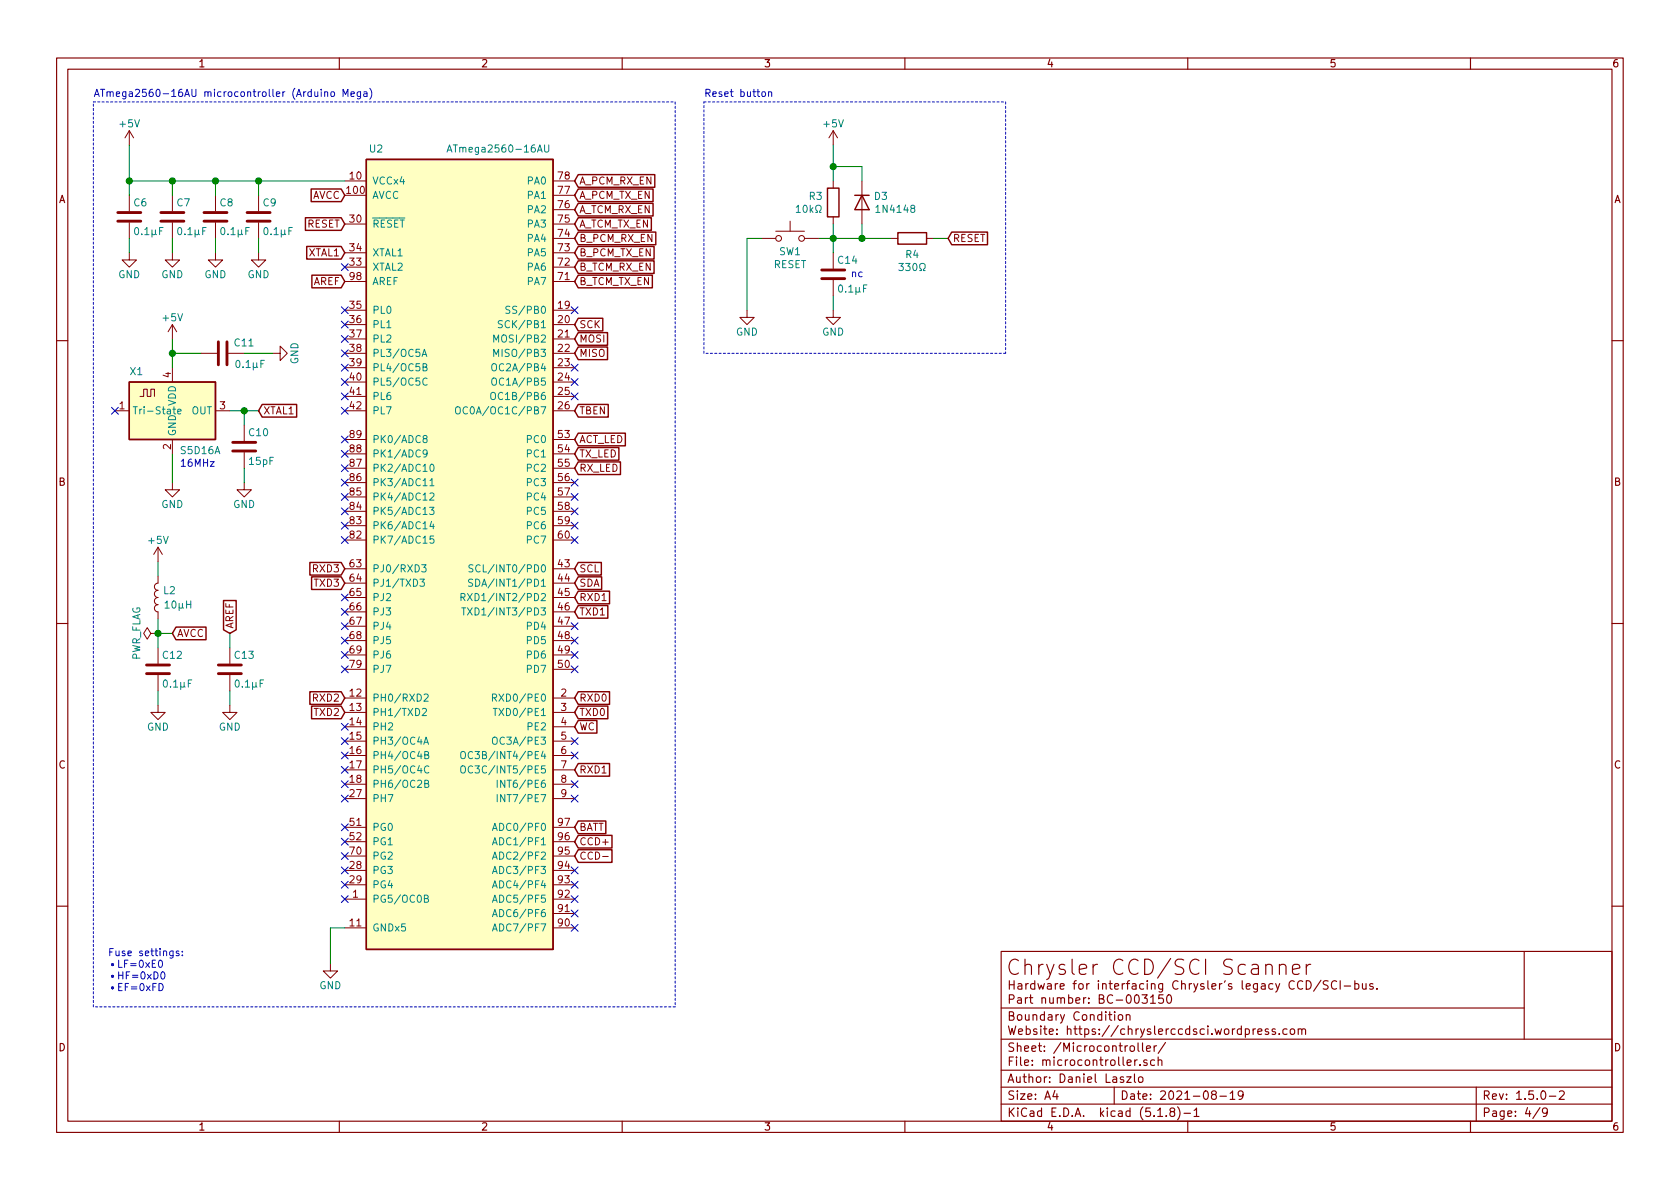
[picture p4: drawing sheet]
<svg xmlns="http://www.w3.org/2000/svg" width="297mm" height="210mm" viewBox="0 0 297 210" stroke-linecap="round" stroke-linejoin="round" font-family="sans-serif">
<g fill="none" stroke="#840000" stroke-width=".2">
<path d="M10 10.3h277v189.9h-277zM12 12.2h273v186.1h-273zM60 10.3v1.9M110 10.3v1.9M160 10.3v1.9M210 10.3v1.9M260 10.3v1.9M10 60.2h2M285 60.2h2M10 110.3h2M285 110.3h2M10 160.2h2"/>
<path d="M177 168.2h108v30.1h-108zM177 178.3h92.5M197.1 178.9v.2M197.1 179.4v1M197.8 179.5l.2-.1 .4 .1v.8l-.2 .1-.4-.1zM199.1 179.5h.1a.37 .37 0 0 1 .6 .1v.8M199.1 179.4v1M201.9 175.9h.9l-.4 .6 .4 .1v.7l-.2 .1-.7-.1M203.4 176.3l.5-.4v1.5M203.4 177.4h.9M205.6 175.9h-.7v.7l.2-.1h.5l.1 .3-.1 .5-.2 .1-.5-.1M206.4 176.1l.2-.2a.81 .81 0 0 1 .6 .6 .81 .81 0 0 1-.3 .8l-.1 .1a.79 .79 0 0 1-.4-1.3z"/>
<path d="M223.8 170.8a.66 .66 0 0 1 1.1 .1v1.4M226.2 170.8a.69 .69 0 0 1 1.2 .1v1.4M226.2 170.5v1.8M228.5 171.4l1.3-.2-.1-.5-.8-.2-.2 .2-.2 .2v1l.2 .3 .2 .1 .8-.1M231 173.4a.76 .76 0 0 1 .8 .8 .76 .76 0 0 1-.8 .7zM231 170.5v1.8M231.7 170.5a.69 .69 0 0 0-.7 .5M233.6 173.3l-1.3 2M234.8 173.5l-.5-.1-.3 .3v.3l.7 .4v.4a.62 .62 0 0 1-.7 0M236.3 173.6a.59 .59 0 0 0-.7 0 .59 .59 0 0 0-.2 .7 .56 .56 0 0 0 .3 .6 .56 .56 0 0 0 .6-.1M237 173.4v1.5M237.7 174.4h1.1"/>
<path d="M239.5 174l.5-.1 .3 .3-.1 .6-.2 .1-.5-.1M239.5 173.4v1.5M240.9 173.9l.1 .9 .3 .1 .2-.1M241.5 173.9v1M242.7 174a.37 .37 0 0 0-.5 .1v.3l.5 .1 .1 .1-.2 .3-.4-.1M243.5 174.8v.1M269.5 168.2v15.6M285 160.2h2M60 198.3v1.9M110 198.3v1.9M160 198.3v1.9M177 195.2h108"/>
<path d="M177 192.2h108M177 189.2h108M177 183.8h108M186.5 192.8l-.3 1.1h.9M186.9 193.4v1M197 192.2v3M198.7 190.5a.37 .37 0 0 0-.6 .1v.2l.6 .2v.1l-.2 .3-.4-.1M199.2 190.4h.8l-.8 1h.8M199.8 185.1l.3-.2 .4 .2v.7l-.2 .1-.5-.1zM200.6 189.9v1.3l.2 .2M200.6 187.4v1M201.1 187.4l-.5 .3"/>
<path d="M201.2 184.4v1.3l.2 .2M201.3 190.5l.3-.1 .4 .1v.8l-.2 .1-.5-.1zM201.6 188.3v.1M202 184.4v1.3l.2 .2M202.7 185.4l.7-.1v-.3l-.5-.1-.2 .2 .1 .7h.6M202.8 187.5a.37 .37 0 0 0-.6 .1l.1 .3 .5 .1v.1l-.2 .3-.4-.1M204.1 184.9v1M204.1 187.5l-.4-.1-.3 .3 .1 .6 .2 .1 .4-.1M204.5 184.9l-.4 .3M204.7 196.4l.4-.5v1.5M204.7 197.4h.9M204.8 187.5h.1a.37 .37 0 0 1 .5 .1v.8"/>
<path d="M204.8 186.9v1.5M206.1 184.3l-1.3 2M206.2 197.3v.1M207.1 196.6l-.2-.3 .1-.3a.48 .48 0 0 1 .6 .1v.4a.52 .52 0 0 0-.7 .2 .52 .52 0 0 0 .1 .7h.4l.2-.1 .1-.4-.3-.3M208.2 195.7a1.71 1.71 0 0 1 0 2.3M209.3 196.9h1.2M210 198.3v1.9M211.1 196.4l.5-.5v1.5M211.1 197.4h.9M214.5 193.5l-.3-.2 .1-.2a.48 .48 0 0 1 .6-.1l.2 .2-.2 .3-.5 .1a.48 .48 0 0 0-.1 .7l.2 .1 .5-.1 .1-.5-.3-.3M215.7 193.8h1.1M217.5 193.3l.4-.4v1.5"/>
<path d="M217.5 194.4h.8M219.8 193.5l-.3 .3h-.3l-.3-.3v-.3l.2-.2 .4-.1 .2 .2a1.13 1.13 0 0 1-.2 1.2l-.4 .1M221.6 181.9v1M222 181.9l-.4 .2v.1M222.4 182.4l.7-.1v-.3l-.5-.1-.2 .2 .1 .7h.6M224.3 182l-.4-.1-.2 .2 .1 .3 .5 .1v.3h-.6M225.5 182l-.4-.1-.2 .2 .1 .3 .5 .1v.3h-.6M226.2 182.8v.1M227.6 182l-.5-.1-.3 .3 .1 .6 .2 .1 .5-.1M228.2 182.1l.2-.2 .4 .2v.7l-.2 .1-.4-.1zM229.5 182.1l.3-.2 .3 .1 .1 .9M229.5 181.9v1"/>
<path d="M230.2 182.1a.36 .36 0 0 1 .3-.2 .36 .36 0 0 1 .3 .2v.8M260 198.3v1.9M261 192.2v6.1M272.3 195.9l-1.3 1.9M273.6 196.6l-.3 .3h-.3l-.3-.3v-.4l.2-.2 .4-.1 .2 .2a1.19 1.19 0 0 1-.2 1.3h-.4M273.9 193.8h1.2M275.7 193.1l.2-.2h.4l.3 .4-1 1.1h1"/>
</g>
<g fill="none" stroke="#840000" stroke-width=".18">
<path d="M22.9 23.1l-.8 1.3M22.9 23.1v2.5M22.9 34.5v2.8M22.9 39.4v2.8M22.9 23.1l.7 1.3M30.5 34.5v2.8M30.5 39.4v2.8M38.1 34.5v2.8M38.1 39.4v2.8M45.7 34.5v2.8M45.7 39.4v2.8M61 32h3.8"/>
<path d="M61 34.5h3.8M61 39.6h3.8M97.8 32h3.8M97.8 34.5h3.8M97.8 39.6h3.8M97.8 37.1h3.8M139.7 39.1v1.8M147.3 23.1l-.7 1.3M147.3 23.1v2.5M147.3 32v1.3M147.3 38.3v1.3M147.3 23.1l.8 1.3"/>
<path d="M152.4 32v7.6M22.9 44.7v1.3h1.2l-1.2 1.2-1.3-1.2h1.3M30.5 44.7v1.3h1.2l-1.2 1.2-1.3-1.2h1.3M30.5 57.4l-.8 1.3M30.5 57.4v2.5M30.5 57.4l.7 1.3M38.1 44.7v1.3h1.3l-1.3 1.2-1.3-1.2h1.3M45.7 44.7v1.3h1.3l-1.3 1.2-1.3-1.2h1.3M61 54.9h3.8M61 57.4h3.8M61 59.9h3.8M61 47.2h3.8"/>
<path d="M61 44.7h3.8M61 49.8h3.8M97.8 42.2h3.8M97.8 54.9h3.8M97.8 57.4h3.8M97.8 59.9h3.8M97.8 47.2h3.8M97.8 44.7h3.8M97.8 49.8h3.8M132.1 54.9v1.2h1.2l-1.2 1.3-1.3-1.3h1.3M134.6 42.2h2.6M137.2 40.9h5"/>
<path d="M142.2 42.2h2.6M147.3 54.9v1.2h1.3l-1.3 1.3-1.3-1.3h1.3M147.3 44.7v2.8M147.3 49.5v2.8M157.5 42.2h1.2M163.8 42.2h1.3M20.3 72.6h2.6M24.8 70.1h.6v-1.3h.6v1.3h.7v-1.3h.6v1.3M30.5 65v2.6M30.5 77.7v2.6M35.6 62.5h2.8M38.1 72.6h2.5"/>
<path d="M40.4 62.5h2.8M43.2 75.2v2.8M48.3 62.5h1.2v-1.3l1.3 1.3-1.3 1.2v-1.2M61 62.5h3.8M61 65h3.8M61 67.6h3.8M61 70.1h3.8M61 72.6h3.8M61 77.7h3.8M97.8 62.5h3.8M97.8 65h3.8M97.8 67.6h3.8"/>
<path d="M97.8 70.1h3.8M97.8 72.6h3.8M97.8 77.7h3.8M27.9 96.8l-.7 1.2M27.9 96.8v2.5M27.9 96.8l.8 1.2M30.5 85.3v1.3h1.2l-1.2 1.3-1.3-1.3h1.3M43.2 85.3v1.3h1.2l-1.2 1.3-1.3-1.3h1.3M43.2 80v2.8M61 80.3h3.8M61 82.8h3.8M61 85.3h3.8"/>
<path d="M61 87.9h3.8M61 90.4h3.8M61 93h3.8M61 95.5h3.8M97.8 80.3h3.8M97.8 82.8h3.8M97.8 85.3h3.8M97.8 87.9h3.8M97.8 90.4h3.8M97.8 93h3.8M97.8 95.5h3.8M26.7 112l-.7-1-.6 1 .6 1 .7-1h1.2"/>
<path d="M27.9 101.8v1.3a.63 .63 0 0 0-.6 .7 .63 .63 0 0 0 .6 .6 .63 .63 0 0 0-.6 .6 .63 .63 0 0 0 .6 .7 .63 .63 0 0 0-.6 .6 .63 .63 0 0 0 .6 .6 .63 .63 0 0 0-.6 .7 .63 .63 0 0 0 .6 .6v1.3M27.9 112h.1M27.9 114.5v2.8M27.9 119.4v2.8M40.6 114.5v2.8M40.6 119.4v2.8M61 100.6h3.8M61 103.1h3.8M61 105.7h3.8M61 108.2h3.8M61 110.7h3.8M61 113.3h3.8"/>
<path d="M61 115.8h3.8M61 118.4h3.8M97.8 100.6h3.8M97.8 103.1h3.8M97.8 105.7h3.8M97.8 108.2h3.8M97.8 110.7h3.8M97.8 113.3h3.8M97.8 115.8h3.8M97.8 118.4h3.8M27.9 124.7v1.3h1.3l-1.3 1.2-1.2-1.2h1.2M40.6 124.7v1.3h1.3l-1.3 1.2-1.2-1.2h1.2"/>
<path d="M61 123.4h3.8M61 126h3.8M61 128.5h3.8M61 131.1h3.8M61 133.6h3.8M61 136.1h3.8M61 138.7h3.8M97.8 123.4h3.8M97.8 126h3.8M97.8 128.5h3.8M97.8 131.1h3.8M97.8 133.6h3.8"/>
<path d="M97.8 136.1h3.8M97.8 138.7h3.8M61 159h3.8M61 141.2h3.8M61 153.9h3.8M61 156.5h3.8M61 146.3h3.8M61 148.8h3.8M61 151.4h3.8M97.8 159h3.8M97.8 141.2h3.8M97.8 153.9h3.8"/>
<path d="M97.8 156.5h3.8M97.8 146.3h3.8M97.8 148.8h3.8M97.8 151.4h3.8M106.6 151.5h.9M58.4 170.4v1.3h1.3l-1.3 1.3-1.3-1.3h1.3M61 164.1h3.8M97.8 164.1h3.8M97.8 161.5h3.8"/>
<circle cx="137.7" cy="42.2" r=".51"/>
<circle cx="141.7" cy="42.2" r=".51"/>
</g>
<g fill="none" stroke="#840000" stroke-width=".25">
<path d="M54 38.5h6.3l.7 1.1-.7 1.1h-6.3zM55 33.4h5.3l.7 1.1-.7 1.2h-5.3zM64.8 28.2h33v139.7h-33zM102.2 38.5h13v2.2h-13l-.6-1.1zM102.2 36h13.3v2.2h-13.3l-.6-1.1zM102.2 33.4h13.3v2.3h-13.3l-.6-1.2zM102.2 30.9h13.6v2.2h-13.6l-.6-1.1zM146.3 33.3h2v5h-2zM151.1 34.5h2.6M152.4 34.5l1.3 2.6h-2.6zM54.2 43.6h6.1l.7 1.1-.7 1.1h-6.1zM55.1 48.7h5.2l.7 1.1-.7 1.1h-5.2z"/>
<path d="M102.2 43.6h13.4v2.2h-13.4l-.6-1.1zM102.2 41h13.8v2.3h-13.8l-.6-1.1zM102.2 46.1h13.4v2.3h-13.4l-.6-1.2zM102.2 48.7h13.1v2.2h-13.1l-.6-1.1zM102.2 56.3h4.4v2.2h-4.4l-.6-1.1zM102.2 58.8h5.2v2.3h-5.2l-.6-1.2zM158.7 41.1h5.1v2.1h-5.1zM168.3 41h6.3v2.3h-6.3l-.7-1.1zM22.9 67.6h15.2v10.1h-15.2zM46.4 71.5h6.1v2.3h-6.1l-.7-1.2zM102.2 61.4h5.2v2.2h-5.2l-.6-1.1zM102.2 76.6h8.4v2.2h-8.4l-.6-1.1z"/>
<path d="M102.2 79.1h7.2v2.3h-7.2l-.6-1.1zM102.2 71.5h5.3v2.3h-5.3l-.6-1.2zM54.8 99.5h5.5l.7 1.1-.7 1.1h-5.5zM102.2 99.5h4.1v2.2h-4.1l-.6-1.1zM102.2 81.7h7.5v2.2h-7.5l-.6-1.1zM31.1 110.9h5.3v2.2h-5.3l-.6-1.1zM39.5 106.2h2.3v5.2l-1.2 .6-1.1-.6zM55.1 102h5.2l.7 1.1-.7 1.1h-5.2zM102.2 107.1h5.3v2.2h-5.3l-.6-1.1zM102.2 104.5h5.6v2.3h-5.6l-.6-1.1zM102.2 102h4.2v2.2h-4.2l-.6-1.1zM54.8 122.3h5.5l.7 1.1-.7 1.2h-5.5z"/>
<path d="M55.1 124.9h5.2l.7 1.1-.7 1.1h-5.2zM102.2 124.9h5.3v2.2h-5.3l-.6-1.1zM102.2 122.3h5.6v2.3h-5.6l-.6-1.2zM102.2 127.4h3.3v2.2h-3.3l-.6-1.1zM102.2 135h5.6v2.3h-5.6l-.6-1.2zM102.2 145.2h4.9v2.2h-4.9l-.6-1.1zM102.2 147.7h6v2.3h-6l-.6-1.2zM102.2 150.3h6v2.2h-6l-.6-1.1z"/>
</g>
<g fill="none" stroke="#008484" stroke-width=".18">
<path d="M79 26.9l.5-1.3 .4 1.3M79.2 26.5h.6M96.3 25.6v1.1l.2 .2 .4-.1 .1-.1v-1.1M140.8 36.6l.3-.3v1.3M140.8 37.6h.7M144.2 37.6h.3v-.3a.55 .55 0 0 1-.2-.8 .55 .55 0 0 1 .8 0l.1 .1a.55 .55 0 0 1-.3 .7v.3h.3M23.9 40.4l.2-.2a.69 .69 0 0 1 .4 .7 .69 .69 0 0 1-.4 .6l-.2-.2-.1-.3zM28.8 40.2h-.6v1.3M31.6 40.3l.1-.1a.69 .69 0 0 1 .4 .7 .69 .69 0 0 1-.4 .6 .83 .83 0 0 1-.1-1.2zM36.4 40.2h-.6v1.3M39.2 40.3l.1-.1a.69 .69 0 0 1 .5 .7 .69 .69 0 0 1-.5 .6 .83 .83 0 0 1-.1-1.2zM44.1 40.2h-.6v1.3"/>
<path d="M46.8 40.4l.2-.2a.69 .69 0 0 1 .4 .7 .69 .69 0 0 1-.4 .6l-.3-.2v-.3zM51.7 40.2h-.6v1.3M88.8 56.8l-.5-.1-.2 .2 .1 .3 .6 .3v.3l-.2 .2-.5-.1M90.1 54.2l-.4-.1-.2 .2v.3l.5 .3 .1 .3-.2 .2h-.5M148.4 50.5l.2-.1a.69 .69 0 0 1 .4 .6 .69 .69 0 0 1-.4 .7l-.3-.3v-.2zM153.3 50.4h-.6v1.3M158.9 46.6h.8l-.4 .5 .3 .1 .1 .4-.2 .2-.6-.1M162.6 47.8h.3v-.2a.54 .54 0 0 1-.3-.7 .54 .54 0 0 1 .8-.2 .59 .59 0 0 1-.1 .9v.2h.3M30.8 71.9v1.1l.3 .2M31.4 72.8l.6-.1v-.3h-.4l-.2 .1 .1 .6h.5M41.9 63.8l.1-.1a.69 .69 0 0 1 .4 .7 .69 .69 0 0 1-.4 .6 .83 .83 0 0 1-.1-1.2zM46.7 63.7h-.6v1.3"/>
<path d="M74.6 63l.4-1.2 .5 1.2M74.8 62.7h.5M74.8 64.9h.5l.2-.2-.1-.3-.6-.1v1.3h.5l.2-.1v-.4l-.3-.2M75 77.6l-.1-.2v-.3l.1-.1 .4 .1 .1 .3-.6 .2-.1 .2v.2l.2 .3 .4-.1 .1-.2v-.3l-.2-.1M75.5 67a.5 .5 0 0 0-.6 0 .5 .5 0 0 0-.1 .6 .45 .45 0 0 0 .2 .5 .45 .45 0 0 0 .5-.1M80.6 72.1a.45 .45 0 0 1 .7 0 .88 .88 0 0 1-.2 1.1l-.4-.1a1.07 1.07 0 0 1-.1-1zM82.7 72.1a.6 .6 0 0 0-.9 .4 .6 .6 0 0 0 .6 .7l.3-.1M86.8 69.6a.45 .45 0 0 1 .8 0 .88 .88 0 0 1-.3 1.1l-.4-.1a1.07 1.07 0 0 1-.1-1zM87 64.5l.2-.2a.44 .44 0 0 1 .6 .4l-.1 .7-.2 .2-.4-.1a1 1 0 0 1-.1-1zM87 67l.2-.2a.44 .44 0 0 1 .6 .5l-.1 .6-.2 .2h-.4a1 1 0 0 1-.1-1.1zM87.3 60.5v-1.3l.4 .9 .5-.9v1.3M87.3 63v-1.2l.4 .9 .5-.9v1.2"/>
<path d="M74.5 99.9h.8l-.4 .4 .4 .2-.1 .6h-.4l-.3-.1M75.5 80.1l-.2 .2h-.3l-.2-.2 .1-.4 .1-.2h.3l.2 .3a.97 .97 0 0 1-.2 1h-.4M75.9 89.7h.8l-.4 .5 .4 .1v.6l-.2 .1-.6-.1M76 87.3l.5-.1 .2 .3v.2l-.8 .7h.8M76 85l.4-.4v1.3M76 85.9h.7M76.1 82.2l.2-.1a.67 .67 0 0 1 .5 .6 .67 .67 0 0 1-.5 .7l-.2-.2-.1-.3zM76.3 92.2l-.3 .9h.8M76.6 92.7v.8M76.7 94.8h-.6l-.1 .6 .2-.1 .5 .1v.5l-.2 .2-.5-.2M83.6 99.9h-.5l-.1 .1v.4l.6 .3v.2l-.2 .2h-.5M84.9 100a.6 .6 0 0 0-.8 .4 .6 .6 0 0 0 .6 .7l.2-.1"/>
<path d="M29.2 106.6l.3-.3v1.2M29.2 107.5h.7M33 106.9h.7M33.7 106.3v1.2M74.2 102.4h.8l-.4 .5 .4 .1-.1 .6-.5 .1-.2-.1M81.5 105.6h.6l.1-.5-.2-.2h-.5v1.3M81.6 107.5h.7M81.8 105.6l.4 .6M82 107.5v1.3M82.7 104.9l.8 1.3M82.7 107.5l.8 1.3M83.5 104.9l-.8 1.3"/>
<path d="M83.5 107.5l-.8 1.3M83.6 102.5l-.5-.1-.2 .1-.1 .3 .2 .2 .4 .1 .2 .3-.3 .3-.5-.1M84.1 102.4a.64 .64 0 0 1 .7 .6 .64 .64 0 0 1-.7 .7zM29 120.4l.2-.2a.69 .69 0 0 1 .4 .7 .69 .69 0 0 1-.4 .6l-.3-.2v-.3zM33.9 120.2h-.6v1.3M41.7 120.4l.2-.2a.69 .69 0 0 1 .4 .7 .69 .69 0 0 1-.4 .6l-.3-.2v-.3zM46.6 120.2h-.6v1.3M74.7 125.4l.5-.1 .2 .3-.8 .9h.8M74.9 131.6l.4-1.3 .5 1.3M75 122.9l.5-.2 .2 .4-.8 .9h.8M75 131.3h.6M75.1 133.5l.5-.1 .2-.2-.1-.2-.6-.1v1.3h.5l.2-.2v-.3l-.3-.2"/>
<path d="M75.1 138.6l.5-.1 .2-.2-.1-.2-.6-.1v1.2h.5l.2-.1v-.3l-.3-.2M75.8 135.6a.6 .6 0 0 0-.8 .4 .6 .6 0 0 0 .6 .7l.2-.1M81.5 133.1l.2-.2a.45 .45 0 0 1 .6 .4v.4l-.2 .4h-.5a1.07 1.07 0 0 1-.1-1zM81.5 135.6l.2-.2a.45 .45 0 0 1 .6 .5v.4l-.2 .3h-.5a1.07 1.07 0 0 1-.1-1zM83.6 133a.6 .6 0 0 0-.9 .4 .6 .6 0 0 0 .6 .8l.3-.2M83.6 135.6a.6 .6 0 0 0-.9 .4 .6 .6 0 0 0 .6 .7l.3-.1M87.1 123.4l.6-.1 .1-.1-.1-.3-.1-.2h-.5v1.3M87.1 130.5a.45 .45 0 0 1 .8 0 .88 .88 0 0 1-.3 1.1h-.4a1.07 1.07 0 0 1-.1-1.1zM87.2 125.3h.7M87.4 123.4l.4 .6M87.6 125.3v1.2M87.9 138v1.2"/>
<path d="M89.3 138v1.2l-.8-1.2v1.2M75 158.9l.6-.1 .1-.2-.1-.2-.6-.1v1.3h.5l.2-.2 .1-.3-.3-.2M87.1 159.6l.4-1.3 .4 1.3M87.1 157l.4-1.3 .4 1.3M87.1 154.5l.4-1.3 .4 1.3M87.1 151.9l.4-1.2 .4 1.2M87.1 149.4l.4-1.3 .4 1.3M87.1 146.9l.4-1.3 .4 1.3M87.2 159.2h.6M87.2 156.7h.6M87.2 154.1h.6M87.2 151.6h.6"/>
<path d="M87.2 149h.6M87.2 146.5h.6M87.9 140.5v1.3M89.3 140.5v1.3l-.8-1.3v1.3M87.1 164.6l.4-1.2 .4 1.2M87.1 162.1l.4-1.3 .4 1.3M87.2 164.3h.6M87.2 161.7h.6"/>
</g>
<g fill="none" stroke="#840000" stroke-width=".51">
<path d="M20.8 39.1h4.1M20.8 37.6h4.1M28.4 39.1h4.1M28.4 37.6h4.1M36.1 39.1h4M36.1 37.6h4M43.7 39.1h4.1M43.7 37.6h4.1M145.3 49.3h4.1M145.3 47.7h4.1M38.6 60.4v4.1M40.1 60.4v4.1"/>
<path d="M41.1 79.8h4.1M41.1 78.2h4.1M25.9 119.1h4.1M25.9 117.6h4.1M38.6 119.1h4.1M38.6 117.6h4.1"/>
</g>
<g fill="#ffffc2" stroke="#ffffc2" stroke-width=".18">
<path d="M64.8 28.2h33v139.7h-33z"/>
<path d="M22.9 67.6h15.2v10.1h-15.2z"/>
</g>
<path d="M16.5 18h102.9M119.4 18v160M124.5 18h53.3M177.8 18v44.5M124.5 62.5v-44.5M177.8 62.5h-53.3M16.5 178v-160M119.4 178h-102.9" fill="none" stroke="#0000c2" stroke-width=".18" stroke-dasharray=".4 .4"/>
<g fill="none" stroke="#008400" stroke-width=".18">
<path d="M22.9 32h38.1M22.9 25.6v8.9M30.5 32v2.5M38.1 32v2.5M45.7 32v2.5M147.3 25.6v6.4M147.3 39.6v5.1M147.3 29.5h5.1v2.5M152.4 39.6v2.6M22.9 42.2v2.5M30.5 42.2v2.5M30.5 59.9v5.1"/>
<path d="M38.1 42.2v2.5M45.7 42.2v2.5M134.6 42.2h-2.5v12.7M144.8 42.2h12.7M147.3 52.3v2.6M165.1 42.2h2.5M30.5 62.5h5.1M40.6 72.6h5.1M43.2 62.5h5.1M43.2 72.6v2.6M27.9 99.3v2.5M30.5 80.3v5"/>
<path d="M43.2 82.8v2.5M27.9 109.5v5M27.9 112h2.6M40.6 112v2.5M27.9 122.2v2.5M40.6 122.2v2.5M61 164.1h-2.6v6.3"/>
</g>
<g fill="none" stroke="#0000c2" stroke-width=".18">
<path d="M57.4 16.4l.2-.2 .3 .1v.8M58.6 16.3l.3-.1 .3 .3-.2 .5-.3 .1-.2-.2zM60.7 17.1v-1.3l.4 .9 .4-.9v1.3M62.1 16.6l.6-.1-.1-.2-.4-.1-.1 .2v.6h.5M63.8 16.2v1l-.3 .3-.3-.1M63.8 16.3l-.4-.1-.3 .3 .2 .5h.5M64.3 16.3h.5l.1 .8M64.9 16.5l-.4 .1-.2 .2v.2h.6M65.4 15.6a1.47 1.47 0 0 1 0 1.9M134.8 16.3l.3-.1 .3 .3-.2 .5-.3 .1-.2-.2zM135.9 16.4l.2-.2 .3 .1v.8M135.9 16.2v.9"/>
<path d="M26.9 170.4h.4M27 174.5h.5M27.2 171.9a.64 .64 0 0 1 .7 .6 .64 .64 0 0 1-.7 .6zM27.5 169.8h-.6v1.3h.6M27.6 173.9h-.6v1.3M28.1 169.9l.2-.1a.67 .67 0 0 1 .4 .6 .67 .67 0 0 1-.4 .7l-.2-.2-.1-.3zM28.1 173.9a.64 .64 0 0 1 .8 .6 .64 .64 0 0 1-.8 .7zM28.5 172l.2-.1a.67 .67 0 0 1 .5 .6 .67 .67 0 0 1-.5 .6l-.3-.5zM30.6 168.2v1.1l-.2 .1h-.4M30.6 168.2h-.3l-.3 .2 .1 .6h.5M31.6 168.2h-.3l-.2 .1 .1 .2 .4 .2v.3h-.5M32.2 168.9v.1"/>
<path d="M32.2 168.2v.1"/>
</g>
<g fill="#008400" stroke="#008400" stroke-width=".25">
<circle cx="27.9" cy="112" r=".51"/>
<circle cx="30.5" cy="62.5" r=".51"/>
<circle cx="147.3" cy="29.5" r=".51"/>
<circle cx="45.7" cy="32" r=".51"/>
<circle cx="43.2" cy="72.6" r=".51"/>
<circle cx="38.1" cy="32" r=".51"/>
<circle cx="147.3" cy="42.2" r=".51"/>
<circle cx="22.9" cy="32" r=".51"/>
<circle cx="152.4" cy="42.2" r=".51"/>
<circle cx="30.5" cy="32" r=".51"/>
</g>
<g fill="none" stroke="#000084" stroke-width=".18">
<path d="M60.4 59.3l1.2 1.2M60.4 56.8l1.2 1.2M60.4 54.2l1.2 1.3M60.4 46.6l1.2 1.2M61.6 59.3l-1.2 1.2M61.6 56.8l-1.2 1.2M61.6 54.2l-1.2 1.3M61.6 46.6l-1.2 1.2M101 54.2l1.2 1.3M102.2 54.2l-1.2 1.3M19.7 72l1.2 1.2M20.9 72l-1.2 1.2"/>
<path d="M60.4 69.5l1.2 1.2M60.4 79.6l1.2 1.3M60.4 77.1l1.2 1.2M60.4 72l1.2 1.2M60.4 66.9l1.2 1.3M60.4 64.4l1.2 1.2M60.4 61.9l1.2 1.2M61.6 69.5l-1.2 1.2M61.6 79.6l-1.2 1.3M61.6 77.1l-1.2 1.2M61.6 72l-1.2 1.2M61.6 66.9l-1.2 1.3"/>
<path d="M61.6 64.4l-1.2 1.2M61.6 61.9l-1.2 1.2M101 69.5l1.2 1.2M101 66.9l1.2 1.3M101 64.4l1.2 1.2M102.2 69.5l-1.2 1.2M102.2 66.9l-1.2 1.3M102.2 64.4l-1.2 1.2M60.4 82.2l1.2 1.2M60.4 94.9l1.2 1.2M60.4 92.3l1.2 1.3M60.4 89.8l1.2 1.2"/>
<path d="M60.4 87.3l1.2 1.2M60.4 84.7l1.2 1.2M61.6 94.9l-1.2 1.2M61.6 82.2l-1.2 1.2M61.6 92.3l-1.2 1.3M61.6 89.8l-1.2 1.2M61.6 87.3l-1.2 1.2M61.6 84.7l-1.2 1.2M101 92.3l1.2 1.3M101 89.8l1.2 1.2M101 87.3l1.2 1.2M101 84.7l1.2 1.2"/>
<path d="M101 94.9l1.2 1.2M102.2 92.3l-1.2 1.3M102.2 89.8l-1.2 1.2M102.2 87.3l-1.2 1.2M102.2 84.7l-1.2 1.2M102.2 94.9l-1.2 1.2M60.4 115.2l1.2 1.2M60.4 117.7l1.2 1.3M60.4 112.7l1.2 1.2M60.4 110.1l1.2 1.2M60.4 107.6l1.2 1.2M60.4 105l1.2 1.3"/>
<path d="M61.6 110.1l-1.2 1.2M61.6 107.6l-1.2 1.2M61.6 115.2l-1.2 1.2M61.6 117.7l-1.2 1.3M61.6 112.7l-1.2 1.2M61.6 105l-1.2 1.3M101 110.1l1.2 1.2M101 112.7l1.2 1.2M101 115.2l1.2 1.2M101 117.7l1.2 1.3M102.2 110.1l-1.2 1.2M102.2 112.7l-1.2 1.2"/>
<path d="M102.2 115.2l-1.2 1.2M102.2 117.7l-1.2 1.3M60.4 138.1l1.2 1.2M60.4 135.5l1.2 1.2M60.4 133l1.2 1.2M60.4 130.4l1.2 1.3M60.4 127.9l1.2 1.2M61.6 133l-1.2 1.2M61.6 130.4l-1.2 1.3M61.6 127.9l-1.2 1.2M61.6 135.5l-1.2 1.2M61.6 138.1l-1.2 1.2"/>
<path d="M101 130.4l1.2 1.3M101 133l1.2 1.2M101 138.1l1.2 1.2M102.2 130.4l-1.2 1.3M102.2 133l-1.2 1.2M102.2 138.1l-1.2 1.2M60.4 145.7l1.2 1.2M60.4 140.6l1.2 1.2M60.4 148.2l1.2 1.2M60.4 158.4l1.2 1.2M60.4 155.8l1.2 1.3M60.4 153.3l1.2 1.2"/>
<path d="M60.4 150.8l1.2 1.2M61.6 145.7l-1.2 1.2M61.6 140.6l-1.2 1.2M61.6 148.2l-1.2 1.2M61.6 150.8l-1.2 1.2M61.6 153.3l-1.2 1.2M61.6 155.8l-1.2 1.3M61.6 158.4l-1.2 1.2M101 155.8l1.2 1.3M101 140.6l1.2 1.2M101 153.3l1.2 1.2M101 158.4l1.2 1.2"/>
<path d="M102.2 155.8l-1.2 1.3M102.2 140.6l-1.2 1.2M102.2 153.3l-1.2 1.2M102.2 158.4l-1.2 1.2M101 160.9l1.2 1.2M101 163.5l1.2 1.2M102.2 160.9l-1.2 1.2M102.2 163.5l-1.2 1.2"/>
</g>
<text font-size="3.7" fill="#840000" x="177.8" y="172.5">Chrysler CCD/SCI Scanner</text>
<g font-size="2.1" fill="#840000">
<text x="178" y="177.5">Part number: BC-003150</text>
<text x="178" y="175">Hardware for interfacing Chrysler's legacy CCD/SCI-bus.</text>
<text x="178" y="186">Sheet: /Microcontroller/</text>
<text x="178" y="180.5">Boundary Condition</text>
<text x="178" y="183">Website: https://chryslerccdsci.wordpress.com</text>
<text x="178" y="188.5">File: microcontroller.sch</text>
<text x="178" y="191.5">Author: Daniel Laszlo</text>
<text x="178" y="197.5">KiCad E.D.A. kicad (5.1.8)-1</text>
<text x="178" y="194.5">Size: A4</text>
<text x="198" y="194.5">Date: 2021-08-19</text>
<text x="262" y="194.5">Rev: 1.5.0-2</text>
<text x="262" y="197.5">Page: 4/9</text>
</g>
<g font-size="1.8" fill="#840000">
<text x="35" y="11.9">1</text>
<text x="85" y="11.9">2</text>
<text x="135" y="11.9">3</text>
<text x="185" y="11.9">4</text>
<text x="235" y="11.9">5</text>
<text x="285" y="11.9">6</text>
<text x="10.4" y="35.9">A</text>
<text x="55.2" y="35.2">AVCC</text>
<text x="61.4" y="34.3">100</text>
<text x="61.9" y="31.7">10</text>
<text x="98.7" y="34.3">77</text>
<text x="98.7" y="31.7">78</text>
<text x="102.4" y="35.2">A_PCM_TX_EN</text>
<text x="102.4" y="32.6">A_PCM_RX_EN</text>
<text x="285.4" y="35.9">A</text>
<text x="54.3" y="40.3">RESET</text>
<text x="61.9" y="39.4">30</text>
<text x="98.7" y="41.9">74</text>
<text x="98.7" y="39.4">75</text>
<text x="98.7" y="36.8">76</text>
<text x="102.4" y="40.3">A_TCM_TX_EN</text>
<text x="102.4" y="37.7">A_TCM_RX_EN</text>
<text x="54.6" y="45.3">XTAL1</text>
<text x="61.9" y="47">33</text>
<text x="61.9" y="44.4">34</text>
<text x="98.7" y="47">72</text>
<text x="98.7" y="44.4">73</text>
<text x="102.4" y="45.3">B_PCM_TX_EN</text>
<text x="102.4" y="42.8">B_PCM_RX_EN</text>
<text x="102.4" y="47.9">B_TCM_RX_EN</text>
<text x="168.4" y="42.8">RESET</text>
<text x="55.3" y="50.4">AREF</text>
<text x="61.9" y="49.5">98</text>
<text x="98.7" y="49.5">71</text>
<text x="102.4" y="50.4">B_TCM_TX_EN</text>
<text x="61.9" y="54.6">35</text>
<text x="61.9" y="57.1">36</text>
<text x="61.9" y="59.7">37</text>
<text x="98.7" y="54.6">19</text>
<text x="98.7" y="57.1">20</text>
<text x="98.7" y="59.7">21</text>
<text x="102.4" y="58">SCK</text>
<text x="61.9" y="62.2">38</text>
<text x="61.9" y="64.8">39</text>
<text x="98.7" y="62.2">22</text>
<text x="98.7" y="64.8">23</text>
<text x="102.4" y="60.6">MOSI</text>
<text x="102.4" y="63.1">MISO</text>
<text x="30.2" y="66.8" transform="rotate(-90 30.2 66.8)">4</text>
<text x="61.9" y="67.3">40</text>
<text x="61.9" y="69.8">41</text>
<text x="98.7" y="67.3">24</text>
<text x="98.7" y="69.8">25</text>
<text x="21.1" y="72.4">1</text>
<text x="38.9" y="72.4">3</text>
<text x="46.5" y="73.3">XTAL1</text>
<text x="61.9" y="72.4">42</text>
<text x="61.9" y="77.5">89</text>
<text x="98.7" y="72.4">26</text>
<text x="98.7" y="77.5">53</text>
<text x="102.4" y="73.3">TBEN</text>
<text x="30.2" y="79.5" transform="rotate(-90 30.2 79.5)">2</text>
<text x="61.9" y="82.5">87</text>
<text x="61.9" y="80">88</text>
<text x="98.7" y="80">54</text>
<text x="98.7" y="82.5">55</text>
<text x="102.4" y="78.4">ACT_LED</text>
<text x="102.4" y="80.9">TX_LED</text>
<text x="102.4" y="83.4">RX_LED</text>
<text x="10.4" y="85.9">B</text>
<text x="61.9" y="87.6">85</text>
<text x="61.9" y="85.1">86</text>
<text x="98.7" y="85.1">56</text>
<text x="98.7" y="87.6">57</text>
<text x="285.4" y="85.9">B</text>
<text x="61.9" y="95.2">82</text>
<text x="61.9" y="92.7">83</text>
<text x="61.9" y="90.2">84</text>
<text x="98.7" y="90.2">58</text>
<text x="98.7" y="92.7">59</text>
<text x="98.7" y="95.2">60</text>
<text x="55.4" y="101.2">RXD3</text>
<text x="61.9" y="100.3">63</text>
<text x="98.7" y="100.3">43</text>
<text x="102.4" y="101.2">SCL</text>
<text x="55.7" y="103.8">TXD3</text>
<text x="61.9" y="102.9">64</text>
<text x="61.9" y="105.4">65</text>
<text x="61.9" y="107.9">66</text>
<text x="98.7" y="102.9">44</text>
<text x="98.7" y="105.4">45</text>
<text x="98.7" y="107.9">46</text>
<text x="102.4" y="106.3">RXD1</text>
<text x="102.4" y="103.8">SDA</text>
<text x="31.3" y="112.6">AVCC</text>
<text x="41.3" y="111.2" transform="rotate(-90 41.3 111.2)">AREF</text>
<text x="61.9" y="110.5">67</text>
<text x="61.9" y="113">68</text>
<text x="98.7" y="110.5">47</text>
<text x="98.7" y="113">48</text>
<text x="102.4" y="108.8">TXD1</text>
<text x="61.9" y="115.6">69</text>
<text x="61.9" y="118.1">79</text>
<text x="98.7" y="115.6">49</text>
<text x="98.7" y="118.1">50</text>
<text x="55.4" y="124.1">RXD2</text>
<text x="61.9" y="123.2">12</text>
<text x="61.9" y="125.7">13</text>
<text x="99.2" y="123.2">2</text>
<text x="99.2" y="125.7">3</text>
<text x="102.4" y="124.1">RXD0</text>
<text x="55.7" y="126.6">TXD2</text>
<text x="61.9" y="128.3">14</text>
<text x="61.9" y="130.8">15</text>
<text x="99.2" y="128.3">4</text>
<text x="99.2" y="130.8">5</text>
<text x="102.4" y="126.6">TXD0</text>
<text x="102.4" y="129.2">WC</text>
<text x="10.4" y="135.9">C</text>
<text x="61.9" y="133.3">16</text>
<text x="61.9" y="135.9">17</text>
<text x="99.2" y="133.3">6</text>
<text x="99.2" y="135.9">7</text>
<text x="102.4" y="136.8">RXD1</text>
<text x="285.4" y="135.9">C</text>
<text x="61.9" y="138.4">18</text>
<text x="61.9" y="141">27</text>
<text x="99.2" y="138.4">8</text>
<text x="99.2" y="141">9</text>
<text x="61.9" y="146">51</text>
<text x="61.9" y="148.6">52</text>
<text x="98.7" y="148.6">96</text>
<text x="98.7" y="146">97</text>
<text x="102.4" y="146.9">BATT</text>
<text x="102.4" y="149.5">CCD+</text>
<text x="61.9" y="153.7">28</text>
<text x="61.9" y="151.1">70</text>
<text x="98.7" y="153.7">94</text>
<text x="98.7" y="151.1">95</text>
<text x="102.4" y="152">CCD-</text>
<text x="61.9" y="156.2">29</text>
<text x="62.4" y="158.7">1</text>
<text x="98.7" y="161.3">91</text>
<text x="98.7" y="158.7">92</text>
<text x="98.7" y="156.2">93</text>
<text x="61.9" y="163.8">11</text>
<text x="98.7" y="163.8">90</text>
<text x="10.4" y="185.9">D</text>
<text x="285.4" y="185.9">D</text>
<text x="35" y="199.9">1</text>
<text x="85" y="199.9">2</text>
<text x="135" y="199.9">3</text>
<text x="185" y="199.9">4</text>
<text x="235" y="199.9">5</text>
<text x="285" y="199.9">6</text>
</g>
<g font-size="1.8" fill="#0000c2">
<text x="16.5" y="17.1">ATmega2560-16AU microcontroller (Arduino Mega)</text>
<text x="124.5" y="17.1">Reset button</text>
<text x="150.4" y="49">nc</text>
<text x="31.7" y="82.5">16MHz</text>
<text x="19" y="169.1">Fuse settings:</text>
<text x="19" y="171.1">LF=0xE0</text>
<text x="19" y="173.2">HF=0xD0</text>
<text x="19" y="175.3">EF=0xFD</text>
</g>
<g font-size="1.8" fill="#008484">
<text x="21.3" y="22.5">+5V</text>
<text x="145.7" y="22.5">+5V</text>
<text x="65.4" y="27">U2</text>
<text x="80.1" y="27">ATmega2560-16AU</text>
<text x="65.8" y="32.6">VCCx4</text>
<text x="65.8" y="35.2">AVCC</text>
<text x="93.3" y="35.2">PA1</text>
<text x="93.3" y="32.6">PA0</text>
<text x="143.1" y="35.4">R3</text>
<text x="154.6" y="35.4">D3</text>
<text x="23.7" y="36.5">C6</text>
<text x="24.5" y="41.6">0.1F</text>
<text x="31.3" y="36.5">C7</text>
<text x="32.2" y="41.6">0.1F</text>
<text x="38.9" y="36.5">C8</text>
<text x="39.8" y="41.6">0.1F</text>
<text x="46.6" y="36.5">C9</text>
<text x="47.4" y="41.6">0.1F</text>
<text x="65.8" y="40.3">RESET</text>
<text x="93.3" y="40.3">PA3</text>
<text x="93.3" y="37.7">PA2</text>
<text x="141.5" y="37.6">10k</text>
<text x="155.2" y="37.6">1N4148</text>
<text x="65.8" y="47.9">XTAL2</text>
<text x="65.8" y="45.3">XTAL1</text>
<text x="93.3" y="47.9">PA6</text>
<text x="93.3" y="45.3">PA5</text>
<text x="93.3" y="42.8">PA4</text>
<text x="136.8" y="47.4">RESET</text>
<text x="137.8" y="45.1">SW1</text>
<text x="148.2" y="46.7">C14</text>
<text x="159.8" y="47.9">330</text>
<text x="160.2" y="45.6">R4</text>
<text x="20.9" y="49.2">GND</text>
<text x="28.5" y="49.2">GND</text>
<text x="36.1" y="49.2">GND</text>
<text x="43.8" y="49.2">GND</text>
<text x="65.8" y="50.4">AREF</text>
<text x="93.3" y="50.4">PA7</text>
<text x="149" y="51.7">0.1F</text>
<text x="28.9" y="56.8">+5V</text>
<text x="65.8" y="55.5">PL0</text>
<text x="65.8" y="58">PL1</text>
<text x="89.1" y="58">SCK/PB1</text>
<text x="90.5" y="55.5">SS/PB0</text>
<text x="130.1" y="59.4">GND</text>
<text x="145.4" y="59.4">GND</text>
<text x="41.5" y="61.3">C11</text>
<text x="42.4" y="65.1">0.1F</text>
<text x="52.8" y="64.4" transform="rotate(-90 52.8 64.4)">GND</text>
<text x="65.8" y="60.6">PL2</text>
<text x="65.8" y="63.1">PL3/OC5A</text>
<text x="65.8" y="65.7">PL4/OC5B</text>
<text x="87.9" y="65.7">OC2A/PB4</text>
<text x="88.3" y="60.6">MOSI/PB2</text>
<text x="88.3" y="63.1">MISO/PB3</text>
<text x="23.1" y="66.3">X1</text>
<text x="31.1" y="71.8" transform="rotate(-90 31.1 71.8)">VDD</text>
<text x="65.8" y="68.2">PL5/OC5C</text>
<text x="65.8" y="70.7">PL6</text>
<text x="87.9" y="68.2">OC1A/PB5</text>
<text x="87.9" y="70.7">OC1B/PB6</text>
<text x="23.4" y="73.3">Tri-State</text>
<text x="31.1" y="77.2" transform="rotate(-90 31.1 77.2)">GND</text>
<text x="33.9" y="73.3">OUT</text>
<text x="44.1" y="77.1">C10</text>
<text x="65.8" y="73.3">PL7</text>
<text x="82.5" y="73.3">OC0A/OC1C/PB7</text>
<text x="32.1" y="80.3">S5D16A</text>
<text x="44.1" y="82.2">15pF</text>
<text x="65.8" y="83.4">PK2/ADC10</text>
<text x="65.8" y="80.9">PK1/ADC9</text>
<text x="65.8" y="78.4">PK0/ADC8</text>
<text x="93.3" y="78.4">PC0</text>
<text x="93.3" y="80.9">PC1</text>
<text x="93.3" y="83.4">PC2</text>
<text x="28.5" y="89.8">GND</text>
<text x="41.2" y="89.8">GND</text>
<text x="65.8" y="88.5">PK4/ADC12</text>
<text x="65.8" y="86">PK3/ADC11</text>
<text x="93.3" y="86">PC3</text>
<text x="93.3" y="88.5">PC4</text>
<text x="65.8" y="93.6">PK6/ADC14</text>
<text x="65.8" y="91.1">PK5/ADC13</text>
<text x="93.3" y="91.1">PC5</text>
<text x="93.3" y="93.6">PC6</text>
<text x="26.3" y="96.2">+5V</text>
<text x="65.8" y="101.2">PJ0/RXD3</text>
<text x="65.8" y="96.1">PK7/ADC15</text>
<text x="85" y="101.2">SCL/INT0/PD0</text>
<text x="93.3" y="96.1">PC7</text>
<text x="29" y="105.1">L2</text>
<text x="29.9" y="107.6">10H</text>
<text x="65.8" y="103.8">PJ1/TXD3</text>
<text x="65.8" y="106.3">PJ2</text>
<text x="83.8" y="106.3">RXD1/INT2/PD2</text>
<text x="84.8" y="103.8">SDA/INT1/PD1</text>
<text x="65.8" y="108.8">PJ3</text>
<text x="65.8" y="111.4">PJ4</text>
<text x="65.8" y="113.9">PJ5</text>
<text x="84" y="108.8">TXD1/INT3/PD3</text>
<text x="93.3" y="111.4">PD4</text>
<text x="93.3" y="113.9">PD5</text>
<text x="24.8" y="116.9" transform="rotate(-90 24.8 116.9)">PWR_FLAG</text>
<text x="28.9" y="116.5">C12</text>
<text x="41.6" y="116.5">C13</text>
<text x="65.8" y="116.5">PJ6</text>
<text x="65.8" y="119">PJ7</text>
<text x="93.3" y="116.5">PD6</text>
<text x="93.3" y="119">PD7</text>
<text x="29.6" y="121.6">0.1F</text>
<text x="42.3" y="121.6">0.1F</text>
<text x="65.8" y="124.1">PH0/RXD2</text>
<text x="88.2" y="124.1">RXD0/PE0</text>
<text x="26" y="129.2">GND</text>
<text x="38.7" y="129.2">GND</text>
<text x="65.8" y="126.6">PH1/TXD2</text>
<text x="65.8" y="129.2">PH2</text>
<text x="65.8" y="131.7">PH3/OC4A</text>
<text x="88" y="131.7">OC3A/PE3</text>
<text x="88.4" y="126.6">TXD0/PE1</text>
<text x="93.4" y="129.2">PE2</text>
<text x="65.8" y="134.2">PH4/OC4B</text>
<text x="65.8" y="136.8">PH5/OC4C</text>
<text x="83.7" y="134.2">OC3B/INT4/PE4</text>
<text x="83.7" y="136.8">OC3C/INT5/PE5</text>
<text x="65.8" y="139.3">PH6/OC2B</text>
<text x="65.8" y="141.9">PH7</text>
<text x="89.1" y="139.3">INT6/PE6</text>
<text x="89.1" y="141.9">INT7/PE7</text>
<text x="65.8" y="146.9">PG0</text>
<text x="65.8" y="149.5">PG1</text>
<text x="88.2" y="149.5">ADC1/PF1</text>
<text x="88.2" y="146.9">ADC0/PF0</text>
<text x="65.8" y="154.6">PG3</text>
<text x="65.8" y="152">PG2</text>
<text x="88.2" y="154.6">ADC3/PF3</text>
<text x="88.2" y="152">ADC2/PF2</text>
<text x="65.8" y="159.6">PG5/OC0B</text>
<text x="65.8" y="157.1">PG4</text>
<text x="88.2" y="159.6">ADC5/PF5</text>
<text x="88.2" y="157.1">ADC4/PF4</text>
<text x="65.8" y="164.7">GNDx5</text>
<text x="88.2" y="164.7">ADC7/PF7</text>
<text x="88.2" y="162.2">ADC6/PF6</text>
<text x="56.5" y="174.9">GND</text>
</g>
</svg>
